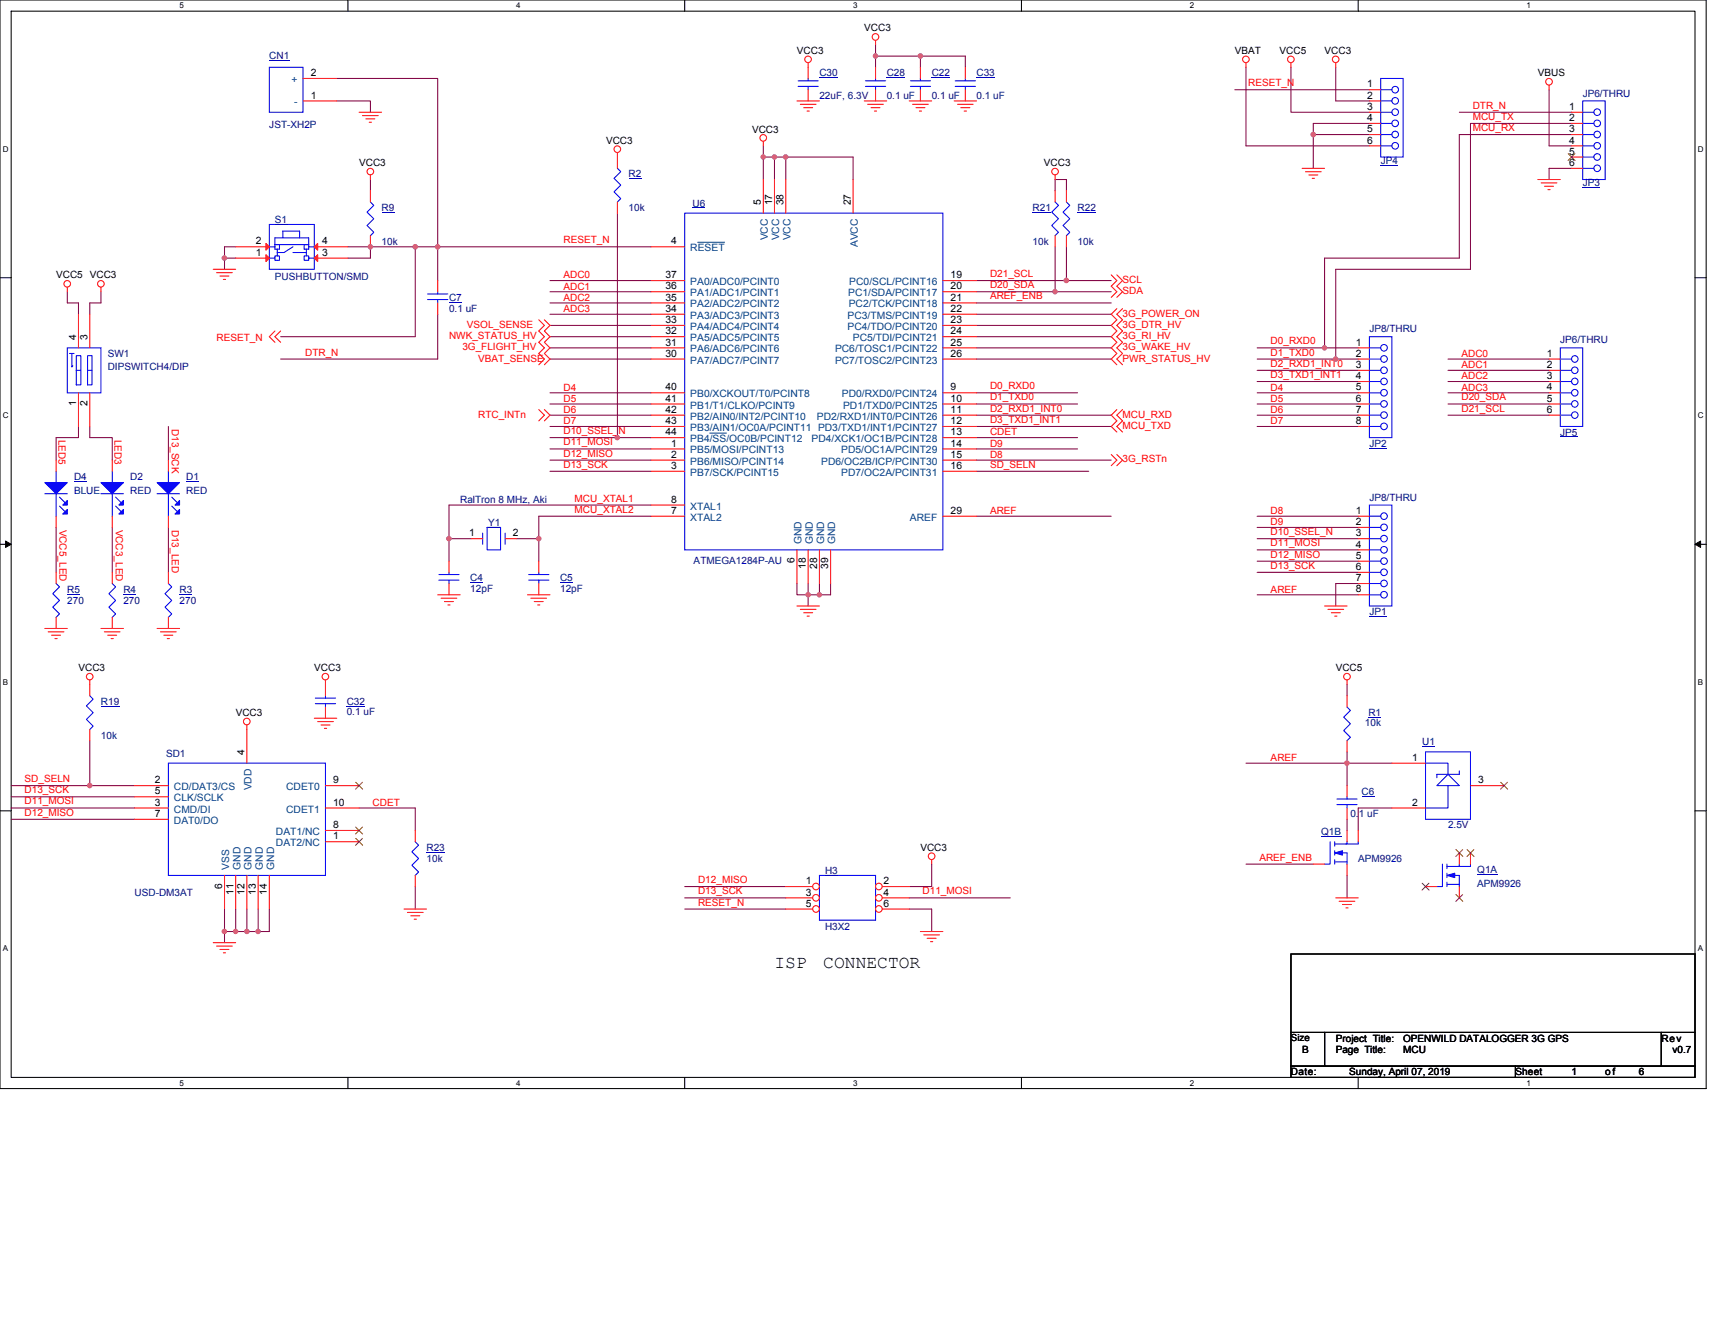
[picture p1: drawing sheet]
<svg xmlns="http://www.w3.org/2000/svg" width="279mm" height="216mm" viewBox="0 0 279 216" stroke-linecap="round" stroke-linejoin="round" font-family="sans-serif">
<path d="M0 0h278v177.4h-278zM1.8 1.8h274.3v173.8h-274.3z" fill="none" stroke="#000" stroke-width=".17"/>
<g fill="#fff">
<path d="M29.3 .2h.7v1.5h-.7z"/>
<path d="M29.3 175.7h.7v1.5h-.7z"/>
</g>
<path d="M56.7 0v1.8M56.7 175.6v1.8" fill="none" stroke="#000" stroke-width=".17"/>
<g fill="#fff">
<path d="M84.1 .2h.7v1.5h-.7z"/>
<path d="M84.1 175.7h.7v1.5h-.7z"/>
</g>
<path d="M111.5 0v1.8M111.5 175.6v1.8" fill="none" stroke="#000" stroke-width=".17"/>
<g fill="#fff">
<path d="M139 .2h.7v1.5h-.7z"/>
<path d="M139 175.7h.7v1.5h-.7z"/>
</g>
<path d="M166.4 0v1.8M166.4 175.6v1.8" fill="none" stroke="#000" stroke-width=".17"/>
<g fill="#fff">
<path d="M193.8 .2h.8v1.5h-.8z"/>
<path d="M193.8 175.7h.8v1.5h-.8z"/>
</g>
<path d="M221.3 0v1.8M221.3 175.6v1.8" fill="none" stroke="#000" stroke-width=".17"/>
<g fill="#fff">
<path d="M248.7 .2h.7v1.5h-.7z"/>
<path d="M248.7 175.7h.7v1.5h-.7z"/>
<path d="M.5 23.5h.9v1.5h-.9z"/>
<path d="M276.6 23.5h1v1.5h-1z"/>
<path d="M.5 67h.9v1.4h-.9z"/>
<path d="M276.6 67h1v1.4h-1z"/>
</g>
<path d="M0 45.3h1.8M276.1 45.3h1.9" fill="none" stroke="#000" stroke-width=".17"/>
<g fill="#fff">
<path d="M.5 110.4h.8v1.5h-.8z"/>
<path d="M276.6 110.4h.9v1.5h-.9z"/>
</g>
<path d="M0 88.7h1.8M276.1 88.7h1.9" fill="none" stroke="#000" stroke-width=".17"/>
<path d="M.9 88.2l.9 .5-.9 .5zM276.1 88.7l1-.5v1z" fill="#000" stroke="#000" stroke-width=".16"/>
<g fill="#fff">
<path d="M.5 153.8h.8v1.5h-.8z"/>
<path d="M276.6 153.8h.9v1.5h-.9z"/>
</g>
<path d="M0 132.1h1.8M276.1 132.1h1.9M210.3 155.4h65.8v12.8h-65.8zM210.3 168.2h5.5v5.5h-5.5zM210.3 173.7h36.6v1.9h-36.6zM215.8 168.2h54.9v5.5h-54.9zM246.9 173.7h29.2v1.9h-29.2zM270.7 168.2h5.4v5.5h-5.4z" fill="none" stroke="#000" stroke-width=".17"/>
<g fill="none" stroke="#800040" stroke-width=".17">
<path d="M54.9 12.8h16.4v27.4h34.8M54.9 16.4h5.4v1.9M142.6 7.3v1.8M142.6 9.1v1.9M142.6 9.1h7.3M149.9 9.1v1.9M149.9 9.1h7.4v1.9M201.2 14.6h21.9M203 11v12.8h20.1M210.3 11v7.3h12.8M217.6 11v5.4h5.5M237.7 18.3h18.3"/>
<path d="M252.4 14.6v9.2h3.6M60.3 29.3v1.8M100.6 34.7v36.6M124.4 23.8v1.8M124.4 25.6v3.7M124.4 25.6h1.8M126.2 25.6v3.7M126.2 25.6h1.8M128 25.6h11v3.7M128 25.6v3.7M171.9 31.1v-1.8h1.8v1.8M214 21.9h9.1"/>
<path d="M214 21.9v5.5M223.1 20.1h-9.1v1.8M256 21.9h-18.3v20.2h-21.9v14.6M256 20.1h-16.4v23.8h-22v14.6M256 27.4h-3.6v1.9M11 47.5v1.9h1.8v1.8M16.4 47.5v1.9h-1.8v1.8M36.6 42.1h1.8M36.6 42.1v1.8M38.4 40.2h-1.8v1.9M56.7 40.2h3.6M60.3 40.2h7.3v14.7h-21.9"/>
<path d="M60.3 40.2v1.9h-3.6M67.6 40.2h3.7v5.5M71.3 51.2v7.3h-25.6M89.6 56.7h16.5M89.6 53h16.5M89.6 47.5h16.5M89.6 49.4h16.5M89.6 45.7h16.5M89.6 54.9h16.5M89.6 58.5h16.5M89.6 51.2h16.5M159.1 58.5h21.9"/>
<path d="M159.1 56.7h21.9M159.1 51.2h21.9M159.1 53h21.9M159.1 54.9h21.9M159.1 45.7h14.6M159.1 47.5h12.8M159.1 49.4h21.9M171.9 40.2v7.3M171.9 47.5h9.1M173.7 40.2v5.5M173.7 45.7h7.3M204.8 58.5h12.8"/>
<path d="M204.8 56.7h11M215.8 56.7h5.5M217.6 58.5h3.7M235.9 58.5h16.5M12.8 69.5v1.8h-3.7v3.7M14.6 69.5v1.8h3.7v3.7M27.4 69.5v5.5M89.6 71.3h11M89.6 65.8h16.5M89.6 64h16.5M89.6 67.6h16.5M89.6 69.5h16.5"/>
<path d="M89.6 73.2h16.5M89.6 75h16.5M89.6 76.8h16.5M100.6 71.3h5.5M159.1 76.8h18.3M159.1 75h21.9M159.1 67.6h21.9M159.1 69.5h21.9M159.1 65.8h16.5M159.1 64h16.5M159.1 73.2h16.5M159.1 71.3h16.5"/>
<path d="M204.8 60.3h16.5M204.8 62.2h16.5M204.8 64h16.5M204.8 65.8h16.5M204.8 67.6h16.5M204.8 69.5h16.5M235.9 60.3h16.5M235.9 62.2h16.5M235.9 64h16.5M235.9 65.8h16.5M235.9 67.6h16.5M9.1 85.9v7.4"/>
<path d="M18.3 85.9v7.4M27.4 85.9v7.4M73.2 87.8v3.6M73.2 87.8h3.6M84.1 87.8h3.7M87.8 87.8v3.6M106.1 82.3h-32.9v5.5M106.1 84.1h-18.3v3.7M129.8 95.1v1.8h1.9M131.7 96.9v1.8M131.7 96.9h1.8M131.7 95.1v1.8"/>
<path d="M133.5 95.1v1.8h1.8v-1.8M159.1 84.1h21.9M204.8 87.8h16.5M204.8 89.6h16.5M204.8 91.4h16.5M204.8 96.9h16.5M204.8 85.9h16.5M204.8 84.1h16.5M204.8 93.3h16.5M221.3 95.1h-3.7v3.6M219.5 111.5v1.9M1.8 128h12.8"/>
<path d="M1.8 129.8h20.1M1.8 133.5h20.1M1.8 131.7h20.1M14.6 120.7v7.3M14.6 128h7.3M58.5 131.7h9.1v3.6M203 124.4h16.5M219.5 124.4v3.6M219.5 122.5v1.9M219.5 133.5v1.8M219.5 124.4h7.3M226.8 131.7h-5.5v3.6"/>
<path d="M36.6 148.1v3.7M36.6 151.8v1.8M36.6 151.8h1.8M38.4 148.1v3.7M38.4 151.8h1.8M40.2 148.1v3.7M40.2 151.8h1.9M42.1 148.1v3.7M43.9 148.1v3.7h-1.8M67.6 144.5v3.6M111.5 144.5h16.5M111.5 146.3h16.5"/>
<path d="M111.5 148.1h16.5M148.1 146.3h16.5M148.1 148.1h3.7v3.7M151.8 140.8v3.7h-3.7M203 140.8h11M219.5 142.6v3.7"/>
</g>
<g fill="#f0f" stroke="#f0f" stroke-width=".17">
<circle cx="71.3" cy="40.2" r=".36"/>
<circle cx="67.6" cy="40.2" r=".36"/>
<circle cx="124.3" cy="25.6" r=".35"/>
<circle cx="128" cy="25.6" r=".36"/>
<circle cx="126.2" cy="25.6" r=".35"/>
<circle cx="171.9" cy="47.5" r=".35"/>
<circle cx="149.9" cy="9.1" r=".36"/>
<circle cx="142.6" cy="9.1" r=".36"/>
<circle cx="36.6" cy="42" r=".36"/>
<circle cx="87.8" cy="87.8" r=".35"/>
<circle cx="73.1" cy="87.8" r=".36"/>
<circle cx="214" cy="21.9" r=".36"/>
<circle cx="173.7" cy="45.7" r=".36"/>
<circle cx="131.7" cy="96.9" r=".36"/>
<circle cx="133.5" cy="96.9" r=".35"/>
<circle cx="217.6" cy="58.5" r=".36"/>
<circle cx="215.8" cy="56.7" r=".35"/>
<circle cx="40.2" cy="151.8" r=".36"/>
<circle cx="42" cy="151.8" r=".35"/>
<circle cx="36.6" cy="151.8" r=".36"/>
<circle cx="38.4" cy="151.8" r=".35"/>
<circle cx="14.6" cy="128" r=".36"/>
<circle cx="60.3" cy="40.2" r=".36"/>
<circle cx="100.6" cy="71.3" r=".36"/>
<circle cx="219.4" cy="124.3" r=".36"/>
</g>
<g fill="none" stroke="#f00" stroke-width=".17">
<path d="M58.5 18.3h3.7M59.1 18.8h2.5M59.6 19.4h1.5M60.2 19.9h.3M129.8 16.4h3.7M130.4 17h2.5M130.9 17.5h1.5M131.5 18.1h.3M131.7 10.2v2.6M131.7 14.6v1.8M140.8 16.4h3.7M141.4 17h2.5"/>
<path d="M141.9 17.5h1.5M142.5 18.1h.3M142.6 11v1.8M142.6 14.6v1.8M142.6 6.6v.7M148.1 16.4h3.7M148.7 17h2.5M149.2 17.5h1.5M149.8 18.1h.3M149.9 11v1.8M149.9 14.6v1.8M155.4 16.4h3.7"/>
<path d="M156 17h2.5M156.5 17.5h1.5M157.1 18.1h.4M203 10.2v.8M210.3 10.2v.8M217.6 10.2v.8M223.1 18.3h1.8M223.1 16.4h1.8M223.1 14.6h1.8M252.4 13.9v.7M256 18.3h1.9M60.3 28.5v.8"/>
<path d="M100.6 24.9v2.5M100.6 32.9v1.8M124.4 23v.8M171.9 28.5v.8M173.7 31.1v1.8M173.7 38.4v1.8M212.1 27.4h3.7M212.7 28h2.5M213.2 28.5h1.5M213.8 29.1h.3M223.1 20.1h1.8M223.1 21.9h1.8"/>
<path d="M223.1 23.8h1.8M250.5 29.3h3.7M251.1 29.8h2.5M251.6 30.4h1.5M252.2 30.9h.3M256 21.9h1.9M256 20.1h1.9M256 23.8h1.9M256 25.6h1.9M256 27.4h1.9M11 46.8v.7M16.4 46.8v.7"/>
<path d="M34.7 43.9h3.7M35.3 44.4h2.5M35.8 45h1.5M36.4 45.5h.3M44.8 53.9l-.9 1 .9 .9M45.7 53.9l-.9 1 .9 .9M87.8 52.1l.9 .9-.9 .9 .9 1-.9 .9 .9 .9-.9 .9 .9 .9-.9 .9M88.7 52.1l.9 .9-.9 .9 .9 1-.9 .9 .9 .9-.9 .9 .9 .9-.9 .9M181 44.8l.9 .9-.9 .9 .9 .9-.9 1M181.9 50.3l-.9 .9 .9 .9-.9 .9 .9 .9-.9 1 .9 .9-.9 .9 .9 .9-.9 .9 .9 .9M181.9 44.8l1 .9-1 .9 1 .9-1 1M182.9 50.3l-1 .9 1 .9-1 .9 1 .9-1 1 1 .9-1 .9 1 .9-1 .9 1 .9"/>
<path d="M252.4 58.5h1.8M18.3 75v1.8M87.8 66.7l.9 .9-.9 1M88.7 66.7l.9 .9-.9 1M181 74.1l.9 .9-.9 .9M181.9 66.7l-.9 .9 .9 1-.9 .9 .9 .9M181.9 74.1l1 .9-1 .9M182.9 66.7l-1 .9 1 1-1 .9 1 .9M252.4 62.2h1.8M252.4 60.3h1.8M252.4 64h1.8M252.4 65.8h1.8"/>
<path d="M252.4 67.6h1.8M9.1 93.3v1.8M18.3 93.3v1.8M18.3 84.1v1.8M71.3 96.9h3.7M71.9 97.5h2.5M72.4 98h1.5M73 98.6h.3M73.2 91.4v1.9M73.2 95.1v1.8M85.9 96.9h3.7M86.5 97.5h2.5"/>
<path d="M87 98h1.5M87.6 98.6h.3M129.8 98.7h3.7M130.4 99.3h2.5M130.9 99.8h1.5M215.8 98.7h3.7M216.3 99.3h2.6M216.9 99.8h1.5M7.3 102.4h3.7M7.9 103h2.5M8.4 103.5h1.5M9 104.1h.3"/>
<path d="M9.1 100.6v1.8M14.6 110.8v2.6M14.6 118.9v1.8M16.4 102.4h3.7M17 103h2.6M17.5 103.5h1.5M18.1 104.1h.4M18.3 100.6v1.8M25.6 102.4h3.7M26.1 103h2.6M26.7 103.5h1.5M27.2 104.1h.4"/>
<path d="M40.2 118.1v.8M51.2 117h3.7M51.8 117.6h2.5M52.3 118.1h1.5M52.9 118.7h.3M53 110.8v2.6M53 115.2v1.8M131.5 100.4h.3M217.4 100.4h.4M219.5 110.8v.7M219.5 135.3v1.9M219.5 128v1.8"/>
<path d="M219.5 131.7v1.8M221.3 135.3v1.9M226.8 124.4h5.4M226.8 131.7h5.4M239.6 128h5.4M34.7 153.6h3.7M35.3 154.2h2.5M35.8 154.7h1.5M36.4 155.3h.3M65.8 148.1h3.7M66.4 148.7h2.5M66.9 149.2h1.5"/>
<path d="M67.5 149.8h.3M149.9 151.8h3.7M150.5 152.3h2.6M151 152.9h1.5M151.6 153.4h.4M151.8 140.1v.7M214 140.8h1.8M217.6 146.3h3.7M218.2 146.9h2.5M218.7 147.4h1.5M219.3 147.9h.3M219.5 140.8v1.8"/>
<circle cx="131.6" cy="9.7" r=".54"/>
<circle cx="142.6" cy="6" r=".54"/>
<circle cx="203" cy="9.7" r=".54"/>
<circle cx="210.3" cy="9.7" r=".54"/>
<circle cx="217.6" cy="9.7" r=".54"/>
<circle cx="252.4" cy="13.3" r=".54"/>
<circle cx="60.3" cy="28" r=".54"/>
<circle cx="100.6" cy="24.3" r=".54"/>
<circle cx="124.3" cy="22.5" r=".54"/>
<circle cx="171.9" cy="28" r=".54"/>
<circle cx="11" cy="46.2" r=".54"/>
<circle cx="16.4" cy="46.2" r=".54"/>
<circle cx="14.6" cy="110.3" r=".54"/>
<circle cx="40.2" cy="117.6" r=".54"/>
<circle cx="53" cy="110.3" r=".54"/>
<circle cx="219.4" cy="110.3" r=".54"/>
<circle cx="151.8" cy="139.5" r=".54"/>
</g>
<g fill="none" stroke="#00f" stroke-width=".17">
<path d="M130 14.1h3.3M130 13.2h3.3M131.7 12.8v.4M131.7 14.1v.5M141 14.1h3.3M141 13.2h3.3M142.6 12.8v.4M142.6 14.1v.5M148.3 14.1h3.3M148.3 13.2h3.3M149.9 12.8v.4M149.9 14.1v.5"/>
<path d="M224.9 12.8h3.7v12.8h-3.7zM224.9 18.3h1.9M224.9 16.4h1.9M224.9 14.6h1.9M257.9 16.4h3.6v12.9h-3.6zM257.9 18.3h1.8M43.9 36.6h7.3v7.3h-7.3zM44.8 39.9v-1.1h5.5v1.1M44.8 39.9h5.5M44.8 39.9h.7v.7h-.3M44.8 39.9v.3M46.1 38.8v-1.1h2.7v1.1"/>
<path d="M50.3 39.9h-.7v.7h.3M50.3 39.9v.3M100.6 27.4l.5 .6-1.1 1.1 1.1 1.1-1.1 1.1 1.1 1.1-.5 .5M173.7 32.9l.6 .6-1.1 1.1 1.1 1-1.1 1.1 1.1 1.1-.6 .6M224.9 20.1h1.9M224.9 21.9h1.9M224.9 23.8h1.9M257.9 23.8h1.8M257.9 21.9h1.8M257.9 20.1h1.8M257.9 25.6h1.8M257.9 27.4h1.8"/>
<path d="M43.9 40.2h.9M44.8 40.2v.4h.4M45.2 41.7h.3v.7h-.7v-.3M45.2 40.6v1.1M45.2 41.7h-.4v.4h-.9M47.7 40.2l-1.4 .9h-1.1M47.7 41.1h2.2M49.9 40.6v1.1M50.3 40.2v.4h-.4M50.3 42.1v.3h-.7v-.7h.7v.4h.9M50.3 40.2h.9M254.2 56.7h3.7v12.8h-3.7z"/>
<path d="M254.2 58.5h1.8M18.3 76.8v1.8M254.2 64h1.8M254.2 62.2h1.8M254.2 60.3h1.8M254.2 65.8h1.8M254.2 67.6h1.8M9.1 95.1l.6 .5-1.1 1.1 1.1 1.1-1.1 1.1 1.1 1.1-.6 .6M16.4 80.5h3.7M18.3 95.1l.5 .5-1.1 1.1 1.1 1.1-1.1 1.1 1.1 1.1-.5 .6M18.3 80.5v3.6M18.8 81l.9 .9"/>
<path d="M18.8 82.5l.9 .9M71.5 94.5h3.3M71.5 93.6h3.3M73.2 93.3v.3M73.2 94.5v.6M14.6 113.4l.6 .5-1.1 1.1 1.1 1.1-1.1 1.1 1.1 1.1-.6 .6M51.4 114.7h3.3M51.4 113.7h3.3M53 113.4v.3M53 114.7v.5M216.7 137.2v3.6h-.9M217.4 138.6v.7"/>
<path d="M217.4 137.2v.7M217.6 139h1.9v1.8M217.8 131.1h3.3M217.8 130.2h3.3M219.5 137.2v.3h-2.1M219.5 129.8v.4M219.5 131.1v.6M221.3 137.2v.3h-2M232.2 122.5h7.4v11h-7.4zM232.2 124.4h3.7v1.8M234.1 126.2h.1M234.1 126.2v.5"/>
<path d="M235.9 126.2l1.8 1.8h-3.6zM235.9 128v3.7h-3.7M237.7 125.6v.6h-3.6M217.4 140.1v.7M217.4 140.4h2.1"/>
<circle cx="227.3" cy="18.3" r=".54"/>
<circle cx="227.3" cy="16.4" r=".54"/>
<circle cx="227.3" cy="14.6" r=".54"/>
<circle cx="260.2" cy="18.3" r=".54"/>
<circle cx="227.3" cy="20.1" r=".54"/>
<circle cx="227.3" cy="23.8" r=".54"/>
<circle cx="227.3" cy="21.9" r=".54"/>
<circle cx="260.2" cy="20.1" r=".54"/>
<circle cx="260.2" cy="23.8" r=".54"/>
<circle cx="260.2" cy="21.9" r=".54"/>
<circle cx="260.2" cy="27.4" r=".54"/>
<circle cx="260.2" cy="25.6" r=".54"/>
<circle cx="256.6" cy="58.5" r=".53"/>
<circle cx="256.6" cy="60.3" r=".53"/>
<circle cx="256.6" cy="64" r=".53"/>
<circle cx="256.6" cy="62.2" r=".53"/>
<circle cx="256.6" cy="65.8" r=".53"/>
<circle cx="256.6" cy="67.6" r=".53"/>
</g>
<g fill="none" stroke="#000080" stroke-width=".16">
<path d="M133.5 12.7h3M144.5 12.7h3M151.8 12.7h3M102.4 29.1h2.1M175.6 34.6h3M224.9 26.9h2.9M257.9 30.6h2.8M254.2 71.2h2.8M11 96.8h2.1M20.1 96.8h2.1M76.6 95h2.1M16.4 115.1h3.1"/>
<path d="M56.5 115.1h3M215.2 136.3h3.3M221.8 129.7h2.1M231.7 121.7h2.1"/>
</g>
<g fill="#00f" stroke="#00f" stroke-width=".17">
<path d="M217.4 139l1.3-.4v.7z" fill-rule="evenodd"/>
<path d="M16.4 78.6h3.7l-1.8 1.9z" fill-rule="evenodd"/>
<path d="M20.1 81.6v.7h-.7z" fill-rule="evenodd"/>
<path d="M19.4 83.8l.7-.8v.8z" fill-rule="evenodd"/>
</g>
<path d="M255.5 25l1.1 1.2M256.6 25l-1.1 1.2M244.5 127.5l1.1 1.1M245.6 127.5l-1.1 1.1" fill="none" stroke="#804000" stroke-width=".16"/>
<path d="M44.8 36.6h2v.1h-2z" fill="#000080"/>
<g fill="#f00" stroke="#f00" stroke-width=".17">
<path d="M43.3 41.5l.6 .6-.6 .5z"/>
<path d="M51.2 42.1l.6-.6v1.1z"/>
<path d="M43.3 39.7l.6 .5-.6 .6z"/>
<path d="M51.2 40.2l.6-.5v1.1z"/>
</g>
<g fill="none" stroke="#f00" stroke-width=".17">
<path d="M60.3 31.1v1.8M60.3 38.4v1.8M124.4 29.3v5.4M126.2 29.3v5.4M128 29.3v5.4M139 29.3v5.4M38.4 42.1h5.5M38.4 40.2h5.5M51.2 42.1h5.5M51.2 40.2h5.5M106.1 40.2h5.4M106.1 58.5h5.4"/>
<path d="M106.1 56.7h5.4M106.1 54.9h5.4M106.1 53h5.4M106.1 51.2h5.4M106.1 49.4h5.4M106.1 47.5h5.4M106.1 45.7h5.4M153.6 53h5.5M153.6 54.9h5.5M153.6 56.7h5.5M153.6 58.5h5.5M153.6 47.5h5.5"/>
<path d="M153.6 49.4h5.5M153.6 51.2h5.5M153.6 45.7h5.5M221.3 58.5h1.8M221.3 56.7h1.8M106.1 73.2h5.4M106.1 75h5.4M106.1 76.8h5.4M106.1 64h5.4M106.1 65.8h5.4M106.1 67.6h5.4M106.1 69.5h5.4"/>
<path d="M106.1 71.3h5.4M153.6 64h5.5M153.6 65.8h5.5M153.6 67.6h5.5M153.6 71.3h5.5M153.6 73.2h5.5M153.6 75h5.5M153.6 76.8h5.5M153.6 69.5h5.5M221.3 60.3h1.8M221.3 62.2h1.8M221.3 64h1.8"/>
<path d="M221.3 65.8h1.8M221.3 67.6h1.8M221.3 69.5h1.8M27.4 93.3v1.8M87.8 91.4v1.9M87.8 95.1v1.8M106.1 84.1h5.4M106.1 82.3h5.4M129.8 89.6v5.5M131.7 89.6v5.5M133.5 89.6v5.5M135.3 89.6v5.5"/>
<path d="M153.6 84.1h5.5M27.4 100.6v1.8"/>
</g>
<g fill="none" stroke="#00f" stroke-width=".17">
<path d="M60.3 32.9l.6 .6-1.1 1.1 1.1 1-1.1 1.1 1.1 1.1-.6 .6M111.5 34.7h42.1v54.9h-42.1zM223.1 56.7h1.8M223.1 54.9h3.7v16.4h-3.7zM223.1 58.5h1.8M223.1 64h1.8M223.1 65.8h1.8M223.1 67.6h1.8M223.1 69.5h1.8M223.1 62.2h1.8M223.1 60.3h1.8M27.4 95.1l.6 .5-1.1 1.1 1.1 1.1-1.1 1.1 1.1 1.1-.6 .6"/>
<path d="M86.1 94.5h3.3M86.1 93.6h3.3M87.8 93.3v.3M87.8 94.5v.6M133.5 142.6h9.1v7.3h-9.1z"/>
<circle cx="225.5" cy="56.7" r=".54"/>
<circle cx="225.5" cy="58.5" r=".54"/>
<circle cx="225.5" cy="64" r=".54"/>
<circle cx="225.5" cy="67.6" r=".54"/>
<circle cx="225.5" cy="69.5" r=".54"/>
<circle cx="225.5" cy="65.8" r=".54"/>
<circle cx="225.5" cy="60.3" r=".54"/>
<circle cx="225.5" cy="62.2" r=".54"/>
</g>
<path d="M62.2 34.6h2.1M112.8 33.9h2.1M223.1 73h2.8M29.3 96.8h2M91.2 95h2.1M134.4 142.7h2.1" fill="none" stroke="#000080" stroke-width=".16"/>
<path d="M113.7 39.5h4.3M115.6 70.6h2.7" fill="none" stroke="#004080" stroke-width=".16"/>
<circle cx="132.9" cy="144.4" r=".54" fill="#fff" stroke="#f00" stroke-width=".17"/>
<path d="M128 144.5h4.4" fill="none" stroke="#f00" stroke-width=".17"/>
<circle cx="143.2" cy="144.4" r=".54" fill="#fff" stroke="#f00" stroke-width=".17"/>
<path d="M143.7 144.5h4.4" fill="none" stroke="#f00" stroke-width=".17"/>
<circle cx="132.9" cy="146.3" r=".54" fill="#fff" stroke="#f00" stroke-width=".17"/>
<path d="M128 146.3h4.4" fill="none" stroke="#f00" stroke-width=".17"/>
<circle cx="143.2" cy="146.3" r=".54" fill="#fff" stroke="#f00" stroke-width=".17"/>
<path d="M143.7 146.3h4.4" fill="none" stroke="#f00" stroke-width=".17"/>
<circle cx="132.9" cy="148.1" r=".54" fill="#fff" stroke="#f00" stroke-width=".17"/>
<path d="M128 148.1h4.4" fill="none" stroke="#f00" stroke-width=".17"/>
<circle cx="143.2" cy="148.1" r=".54" fill="#fff" stroke="#f00" stroke-width=".17"/>
<g fill="none" stroke="#f00" stroke-width=".17">
<path d="M49.4 16.4h5.5M49.4 12.8h5.5M157.3 11v1.8M157.3 14.6v1.8M171.9 31.1v1.8M171.9 38.4v1.8M12.8 51.2v5.5M14.6 51.2v5.5M71.3 45.7v1.8M71.3 49.4v1.8M9.1 75v1.8M12.8 64v5.5"/>
<path d="M14.6 64v5.5M27.4 75v1.8M9.1 84.1v1.8M27.4 84.1v1.8M221.3 87.8h1.8M221.3 85.9h1.8M221.3 84.1h1.8M221.3 89.6h1.8M221.3 91.4h1.8M221.3 93.3h1.8M221.3 95.1h1.8M221.3 96.9h1.8"/>
<path d="M40.2 118.9v5.5M219.5 113.4v1.8M21.9 128h5.5M21.9 131.7h5.5M21.9 129.8h5.5M21.9 133.5h5.5M53 137.2h5.5M53 135.3h5.5M53 128h5.5M53 131.7h5.5M219.5 120.7v1.8M237.7 139v1.8"/>
<path d="M239.6 139v1.8M36.6 142.6v5.5M38.4 142.6v5.5M40.2 142.6v5.5M42.1 142.6v5.5M43.9 142.6v5.5M143.7 148.1h4.4M232.2 144.5h1.9M237.7 144.5v1.8"/>
</g>
<g fill="none" stroke="#00f" stroke-width=".17">
<path d="M43.9 11h5.5v7.3h-5.5zM155.6 14.1h3.3M155.6 13.2h3.3M157.3 12.8v.4M157.3 14.1v.5M171.9 32.9l.5 .6-1.1 1.1 1.1 1-1.1 1.1 1.1 1.1-.5 .6M11 56.7h5.4v7.3h-5.4zM11.3 57.6h.8M11.7 57.6v2.2l.2-.2M12.4 58h.8v4.7h-.8zM14.3 58h.7v4.7h-.7zM69.7 48.8h3.3"/>
<path d="M69.7 47.9h3.3M71.3 47.5v.4M71.3 48.8v.6M9.1 76.8v1.8M12.4 60.3h.8M14.3 60.3h.7M27.4 76.8v1.8M7.3 80.5h3.7M9.1 80.5v3.6M9.7 81l.9 .9M9.7 82.5l.9 .9M25.6 80.5h3.7"/>
<path d="M27.4 80.5v3.6M28 81l.9 .9M28 82.5l.9 .9M78.6 86.9v1.8M79.4 85.9h2.2v3.7h-2.2zM82.3 86.9v1.8M223.1 84.1h1.8M223.1 91.4h1.8M223.1 93.3h1.8M223.1 95.1h1.8M223.1 96.9h1.8M223.1 82.3h3.7v16.4h-3.7z"/>
<path d="M223.1 89.6h1.8M223.1 87.8h1.8M223.1 85.9h1.8M219.5 115.2l.5 .6-1.1 1.1 1.1 1-1.1 1.1 1.1 1.1-.5 .6M27.4 124.4h25.6v18.2h-25.6zM235 140.8v3.7h-.9M235.7 142.3v.7M235.7 140.8v.7M235.7 143.7v.8M235.7 144.1h2M235.9 142.6h1.8v1.9M237.7 140.8v.4h-2"/>
<path d="M239.6 140.8v.4h-2"/>
<circle cx="225.5" cy="93.2" r=".54"/>
<circle cx="225.5" cy="96.9" r=".54"/>
<circle cx="225.5" cy="95.1" r=".54"/>
<circle cx="225.5" cy="84.1" r=".54"/>
<circle cx="225.5" cy="91.4" r=".54"/>
<circle cx="225.5" cy="87.8" r=".54"/>
<circle cx="225.5" cy="89.6" r=".54"/>
<circle cx="225.5" cy="85.9" r=".54"/>
</g>
<path d="M43.9 9.9h3.3M159.1 12.7h3M168.2 34.6h3M73.2 49.3h2M12.1 78.5h2.1M30.4 78.5h2M222.9 116.9h2.1M223.1 100.5h2.8M240.7 142.5h3.2" fill="none" stroke="#000080" stroke-width=".16"/>
<g fill="#00f" stroke="#00f" stroke-width=".17">
<path d="M7.3 78.6h3.7l-1.9 1.9z" fill-rule="evenodd"/>
<path d="M11 81.6v.7h-.8z" fill-rule="evenodd"/>
<path d="M10.2 83.8l.8-.8v.8z" fill-rule="evenodd"/>
<path d="M235.7 142.6l1.3-.3v.7z" fill-rule="evenodd"/>
<path d="M25.6 78.6h3.7l-1.9 1.9z" fill-rule="evenodd"/>
<path d="M29.3 81.6v.7h-.8z" fill-rule="evenodd"/>
<path d="M28.5 83.8l.8-.8v.8z" fill-rule="evenodd"/>
</g>
<g fill="none" stroke="#804000" stroke-width=".16">
<path d="M58 136.6l1.1 1.1M58 134.8l1.1 1.1M58 127.5l1.1 1.1M59.1 136.6l-1.2 1.1M59.1 134.8l-1.2 1.1M59.1 127.5l-1.2 1.1M237.2 138.4l1.1 1.2M238.3 138.4l-1.1 1.2M239 138.4l1.1 1.2M240.1 138.4l-1.1 1.2M231.7 143.9l1.1 1.1M232.8 143.9l-1.1 1.1"/>
<path d="M237.2 145.8l1.1 1.1M238.3 145.8l-1.1 1.1"/>
</g>
<path d="M79.5 86h2v.1h-2z" fill="#000080"/>
<path d="M76.8 87.8h1.8M82.3 87.8h1.8M67.6 135.3v1.9M67.6 142.6v1.9" fill="none" stroke="#f00" stroke-width=".17"/>
<path d="M67.6 137.2l.6 .5-1.1 1.1 1.1 1.1-1.1 1.1 1.1 1.1-.6 .5" fill="none" stroke="#00f" stroke-width=".17"/>
<path d="M69.5 138.9h3" fill="none" stroke="#000080" stroke-width=".16"/>
<g fill="#f0f" stroke="#f0f" stroke-width=".17">
<circle cx="71.3" cy="40.2" r=".36"/>
<circle cx="67.6" cy="40.2" r=".36"/>
<circle cx="124.3" cy="25.6" r=".35"/>
<circle cx="128" cy="25.6" r=".36"/>
<circle cx="126.2" cy="25.6" r=".35"/>
<circle cx="171.9" cy="47.5" r=".35"/>
<circle cx="149.9" cy="9.1" r=".36"/>
<circle cx="142.6" cy="9.1" r=".36"/>
<circle cx="36.6" cy="42" r=".36"/>
<circle cx="87.8" cy="87.8" r=".35"/>
<circle cx="73.1" cy="87.8" r=".36"/>
<circle cx="214" cy="21.9" r=".36"/>
<circle cx="173.7" cy="45.7" r=".36"/>
<circle cx="131.7" cy="96.9" r=".36"/>
<circle cx="133.5" cy="96.9" r=".35"/>
<circle cx="217.6" cy="58.5" r=".36"/>
<circle cx="215.8" cy="56.7" r=".35"/>
<circle cx="40.2" cy="151.8" r=".36"/>
<circle cx="42" cy="151.8" r=".35"/>
<circle cx="36.6" cy="151.8" r=".36"/>
<circle cx="38.4" cy="151.8" r=".35"/>
<circle cx="14.6" cy="128" r=".36"/>
<circle cx="60.3" cy="40.2" r=".36"/>
<circle cx="100.6" cy="71.3" r=".36"/>
<circle cx="219.4" cy="124.3" r=".36"/>
</g>
<g font-size="2.9">
<text x="126.2" y="157.8">ISP</text>
<text x="134.1" y="157.8">CONNECTOR</text>
</g>
<g font-size="1.7" fill="#004080">
<text x="47.5" y="13.5">+</text>
<text x="47.9" y="17.2">-</text>
<text x="112.5" y="41">RESET</text>
<text x="125.1" y="39.2" transform="rotate(-90 125.1 39.2)">VCC</text>
<text x="126.9" y="39.2" transform="rotate(-90 126.9 39.2)">VCC</text>
<text x="128.8" y="39.2" transform="rotate(-90 128.8 39.2)">VCC</text>
<text x="139.7" y="40.3" transform="rotate(-90 139.7 40.3)">AVCC</text>
<text x="112.5" y="46.5">PA0/ADC0/PCINT0</text>
<text x="138.4" y="46.5">PC0/SCL/PCINT16</text>
<text x="112.5" y="53.8">PA4/ADC4/PCINT4</text>
<text x="112.5" y="51.9">PA3/ADC3/PCINT3</text>
<text x="112.5" y="50.1">PA2/ADC2/PCINT2</text>
<text x="112.5" y="48.3">PA1/ADC1/PCINT1</text>
<text x="138.1" y="53.8">PC4/TDO/PCINT20</text>
<text x="138.1" y="51.9">PC3/TMS/PCINT19</text>
<text x="138.2" y="48.3">PC1/SDA/PCINT17</text>
<text x="138.3" y="50.1">PC2/TCK/PCINT18</text>
<text x="112.5" y="59.2">PA7/ADC7/PCINT7</text>
<text x="112.5" y="57.4">PA6/ADC6/PCINT6</text>
<text x="112.5" y="55.6">PA5/ADC5/PCINT5</text>
<text x="136" y="57.4">PC6/TOSC1/PCINT22</text>
<text x="136" y="59.2">PC7/TOSC2/PCINT23</text>
<text x="138.9" y="55.6">PC5/TDI/PCINT21</text>
<text x="112.5" y="64.7">PB0/XCKOUT/T0/PCINT8</text>
<text x="137.2" y="64.7">PD0/RXD0/PCINT24</text>
<text x="112.5" y="66.6">PB1/T1/CLKO/PCINT9</text>
<text x="112.5" y="68.4">PB2/AIN0/INT2/PCINT10</text>
<text x="112.5" y="70.2">PB3/AIN1/OC0A/PCINT11 PD3/TXD1/INT1/PCINT27</text>
<text x="133.1" y="68.4">PD2/RXD1/INT0/PCINT26</text>
<text x="137.4" y="66.6">PD1/TXD0/PCINT25</text>
<text x="112.5" y="73.9">PB5/MOSI/PCINT13</text>
<text x="112.5" y="75.7">PB6/MISO/PCINT14</text>
<text x="112.5" y="77.5">PB7/SCK/PCINT15</text>
<text x="112.5" y="72.1">PB4/SS/OC0B/PCINT12</text>
<text x="132.2" y="72.1">PD4/XCK1/OC1B/PCINT28</text>
<text x="133.8" y="75.7">PD6/OC2B/ICP/PCINT30</text>
<text x="137.1" y="73.9">PD5/OC1A/PCINT29</text>
<text x="137.1" y="77.5">PD7/OC2A/PCINT31</text>
<text x="112.5" y="83">XTAL1</text>
<text x="112.5" y="84.9">XTAL2</text>
<text x="130.6" y="88.7" transform="rotate(-90 130.6 88.7)">GND</text>
<text x="132.4" y="88.7" transform="rotate(-90 132.4 88.7)">GND</text>
<text x="134.3" y="88.7" transform="rotate(-90 134.3 88.7)">GND</text>
<text x="136.1" y="88.7" transform="rotate(-90 136.1 88.7)">GND</text>
<text x="148.2" y="84.9">AREF</text>
<text x="28.3" y="128.8">CD/DAT3/CS</text>
<text x="28.3" y="130.6">CLK/SCLK</text>
<text x="41" y="128.8" transform="rotate(-90 41 128.8)">VDD</text>
<text x="46.6" y="128.8">CDET0</text>
<text x="28.3" y="132.4">CMD/DI</text>
<text x="28.3" y="134.2">DAT0/DO</text>
<text x="45" y="137.9">DAT2/NC</text>
<text x="45" y="136.1">DAT1/NC</text>
<text x="46.6" y="132.4">CDET1</text>
<text x="37.3" y="141.7" transform="rotate(-90 37.3 141.7)">VSS</text>
<text x="39.2" y="141.7" transform="rotate(-90 39.2 141.7)">GND</text>
<text x="41" y="141.7" transform="rotate(-90 41 141.7)">GND</text>
<text x="42.8" y="141.7" transform="rotate(-90 42.8 141.7)">GND</text>
<text x="44.6" y="141.7" transform="rotate(-90 44.6 141.7)">GND</text>
</g>
<g font-size="1.7">
<text x="50.6" y="12.4">2</text>
<text x="50.6" y="16.1">1</text>
<text x="222.7" y="17.9">3</text>
<text x="222.7" y="16.1">2</text>
<text x="222.7" y="14.2">1</text>
<text x="255.7" y="17.9">1</text>
<text x="222.7" y="19.7">4</text>
<text x="222.7" y="21.5">5</text>
<text x="222.7" y="23.4">6</text>
<text x="255.7" y="21.5">3</text>
<text x="255.7" y="19.7">2</text>
<text x="255.7" y="23.4">4</text>
<text x="255.7" y="25.2">5</text>
<text x="255.7" y="27.1">6</text>
<text x="124" y="33.5" transform="rotate(-90 124 33.5)">5</text>
<text x="125.8" y="33.5" transform="rotate(-90 125.8 33.5)">17</text>
<text x="127.6" y="33.5" transform="rotate(-90 127.6 33.5)">38</text>
<text x="138.6" y="33.5" transform="rotate(-90 138.6 33.5)">27</text>
<text x="41.7" y="41.7">1</text>
<text x="41.7" y="39.8">2</text>
<text x="52.5" y="41.7">3</text>
<text x="52.5" y="39.8">4</text>
<text x="109.3" y="39.8">4</text>
<text x="108.4" y="47.2">36</text>
<text x="108.4" y="45.3">37</text>
<text x="154.9" y="47.2">20</text>
<text x="154.9" y="45.3">19</text>
<text x="108.4" y="52.6">33</text>
<text x="108.4" y="50.8">34</text>
<text x="108.4" y="49">35</text>
<text x="154.9" y="52.6">23</text>
<text x="154.9" y="50.8">22</text>
<text x="154.9" y="49">21</text>
<text x="12.4" y="55.4" transform="rotate(-90 12.4 55.4)">4</text>
<text x="14.2" y="55.4" transform="rotate(-90 14.2 55.4)">3</text>
<text x="108.4" y="58.1">30</text>
<text x="108.4" y="56.3">31</text>
<text x="108.4" y="54.5">32</text>
<text x="154.9" y="54.5">24</text>
<text x="154.9" y="56.3">25</text>
<text x="154.9" y="58.1">26</text>
<text x="220.9" y="60">3</text>
<text x="220.9" y="58.1">2</text>
<text x="220.9" y="56.3">1</text>
<text x="252" y="60">2</text>
<text x="252" y="58.1">1</text>
<text x="108.4" y="63.6">40</text>
<text x="108.4" y="65.4">41</text>
<text x="154.9" y="63.6">9</text>
<text x="154.9" y="65.4">10</text>
<text x="220.9" y="61.8">4</text>
<text x="220.9" y="63.6">5</text>
<text x="220.9" y="65.4">6</text>
<text x="252" y="61.8">3</text>
<text x="252" y="63.6">4</text>
<text x="252" y="65.4">5</text>
<text x="12.4" y="66.2" transform="rotate(-90 12.4 66.2)">1</text>
<text x="14.2" y="66.2" transform="rotate(-90 14.2 66.2)">2</text>
<text x="108.4" y="70.9">44</text>
<text x="108.4" y="67.3">42</text>
<text x="108.4" y="69.1">43</text>
<text x="154.9" y="67.3">11</text>
<text x="154.9" y="70.9">13</text>
<text x="154.9" y="69.1">12</text>
<text x="220.9" y="67.3">7</text>
<text x="220.9" y="69.1">8</text>
<text x="252" y="67.3">6</text>
<text x="109.3" y="72.8">1</text>
<text x="109.3" y="74.6">2</text>
<text x="109.3" y="76.4">3</text>
<text x="154.9" y="74.6">15</text>
<text x="154.9" y="72.8">14</text>
<text x="154.9" y="76.4">16</text>
<text x="109.3" y="83.7">7</text>
<text x="109.3" y="81.9">8</text>
<text x="154.9" y="83.7">29</text>
<text x="220.9" y="83.7">1</text>
<text x="76.4" y="87.4">1</text>
<text x="83.6" y="87.4">2</text>
<text x="220.9" y="87.4">3</text>
<text x="220.9" y="85.6">2</text>
<text x="220.9" y="89.2">4</text>
<text x="129.5" y="91.8" transform="rotate(-90 129.5 91.8)">6</text>
<text x="131.3" y="92.7" transform="rotate(-90 131.3 92.7)">18</text>
<text x="133.1" y="92.7" transform="rotate(-90 133.1 92.7)">28</text>
<text x="134.9" y="92.7" transform="rotate(-90 134.9 92.7)">39</text>
<text x="220.9" y="91.1">5</text>
<text x="220.9" y="92.9">6</text>
<text x="220.9" y="94.7">7</text>
<text x="220.9" y="96.5">8</text>
<text x="39.8" y="123.1" transform="rotate(-90 39.8 123.1)">4</text>
<text x="230" y="124">1</text>
<text x="25.2" y="127.6">2</text>
<text x="25.2" y="131.3">3</text>
<text x="25.2" y="129.5">5</text>
<text x="54.3" y="127.6">9</text>
<text x="54.3" y="131.3">10</text>
<text x="230" y="131.3">2</text>
<text x="240.8" y="127.6">3</text>
<text x="25.2" y="133.1">7</text>
<text x="54.3" y="136.8">1</text>
<text x="54.3" y="134.9">8</text>
<text x="36.2" y="144.8" transform="rotate(-90 36.2 144.8)">6</text>
<text x="38" y="145.8" transform="rotate(-90 38 145.8)">11</text>
<text x="39.8" y="145.8" transform="rotate(-90 39.8 145.8)">12</text>
<text x="41.7" y="145.8" transform="rotate(-90 41.7 145.8)">13</text>
<text x="43.5" y="145.8" transform="rotate(-90 43.5 145.8)">14</text>
<text x="131.3" y="144.1">1</text>
<text x="131.3" y="145.9">3</text>
<text x="131.3" y="147.7">5</text>
<text x="143.9" y="144.1">2</text>
<text x="143.9" y="145.9">4</text>
<text x="143.9" y="147.7">6</text>
</g>
<g font-size="1.6">
<text x="140.8" y="5.1">VCC3</text>
<text x="129.8" y="8.8">VCC3</text>
<text x="201.2" y="8.8">VBAT</text>
<text x="208.5" y="8.8">VCC5</text>
<text x="215.8" y="8.8">VCC3</text>
<text x="250.5" y="12.4">VBUS</text>
<text x="98.7" y="23.4">VCC3</text>
<text x="122.5" y="21.6">VCC3</text>
<text x="58.5" y="27.1">VCC3</text>
<text x="170.1" y="27.1">VCC3</text>
<text x="9.1" y="45.4">VCC5 VCC3</text>
<text x="12.8" y="109.4">VCC3</text>
<text x="51.2" y="109.4">VCC3</text>
<text x="217.6" y="109.4">VCC5</text>
<text x="38.4" y="116.7">VCC3</text>
<text x="149.9" y="138.6">VCC3</text>
<text x="210.3" y="169.7">Size</text>
<text x="212.1" y="171.6">B</text>
<text x="217.6" y="169.7">Project Title:</text>
<text x="217.6" y="171.6">Page Title:</text>
<text x="228.6" y="171.6">MCU</text>
<text x="228.6" y="169.7">OPENWILD DATALOGGER 3G GPS</text>
<text x="270.7" y="169.7">Rev</text>
<text x="272.5" y="171.6">v0.7</text>
<text x="210.3" y="175.2">Date:</text>
<text x="219.8" y="175.2">Sunday, April 07, 2019</text>
<text x="246.9" y="175.2">Sheet</text>
<text x="256" y="175.2">1</text>
<text x="261.5" y="175.2">of</text>
<text x="267" y="175.2">6</text>
</g>
<g font-size="1.6" fill="#000080">
<text x="43.9" y="9.7">CN1</text>
<text x="133.5" y="12.4">C30</text>
<text x="133.5" y="16.1">22uF, 6.3V</text>
<text x="144.5" y="12.4">C28</text>
<text x="144.5" y="16.1">0.1 uF</text>
<text x="151.8" y="12.4">C22</text>
<text x="151.8" y="16.1">0.1 uF</text>
<text x="159.1" y="12.4">C33</text>
<text x="159.1" y="16.1">0.1 uF</text>
<text x="257.9" y="15.7">JP6/THRU</text>
<text x="43.9" y="20.8">JST-XH2P</text>
<text x="102.4" y="28.9">R2</text>
<text x="224.9" y="26.7">JP4</text>
<text x="62.2" y="34.4">R9</text>
<text x="102.4" y="34.4">10k</text>
<text x="112.8" y="33.7">U6</text>
<text x="168.2" y="34.4">R21</text>
<text x="175.6" y="34.4">R22</text>
<text x="257.9" y="30.4">JP3</text>
<text x="44.8" y="36.4">S1</text>
<text x="62.2" y="39.9">10k</text>
<text x="168.2" y="39.9">10k</text>
<text x="175.6" y="39.9">10k</text>
<text x="44.8" y="45.6">PUSHBUTTON/SMD</text>
<text x="73.2" y="49">C7</text>
<text x="73.2" y="50.8">0.1 uF</text>
<text x="17.5" y="58.2">SW1</text>
<text x="223.1" y="54.1">JP8/THRU</text>
<text x="254.2" y="56">JP6/THRU</text>
<text x="17.5" y="60.4">DIPSWITCH4/DIP</text>
<text x="254.2" y="71">JP5</text>
<text x="223.1" y="72.8">JP2</text>
<text x="12.1" y="78.3">D4</text>
<text x="12.1" y="80.5">BLUE</text>
<text x="21.2" y="78.3">D2</text>
<text x="21.2" y="80.5">RED</text>
<text x="30.4" y="78.3">D1</text>
<text x="30.4" y="80.5">RED</text>
<text x="75" y="81.9">RalTron 8 MHz, Aki</text>
<text x="223.1" y="81.6">JP8/THRU</text>
<text x="79.5" y="85.8">Y1</text>
<text x="76.6" y="94.7">C4</text>
<text x="91.2" y="94.7">C5</text>
<text x="113" y="91.8">ATMEGA1284P-AU</text>
<text x="11" y="96.6">R5</text>
<text x="11" y="98.4">270</text>
<text x="20.1" y="96.6">R4</text>
<text x="20.1" y="98.4">270</text>
<text x="29.3" y="96.6">R3</text>
<text x="29.3" y="98.4">270</text>
<text x="76.6" y="96.4">12pF</text>
<text x="91.2" y="96.4">12pF</text>
<text x="223.1" y="100.2">JP1</text>
<text x="16.4" y="114.9">R19</text>
<text x="56.5" y="114.9">C32</text>
<text x="56.5" y="116.5">0.1 uF</text>
<text x="222.4" y="118.3">10k</text>
<text x="222.9" y="116.7">R1</text>
<text x="16.4" y="120.4">10k</text>
<text x="27.1" y="123.3">SD1</text>
<text x="231.7" y="121.4">U1</text>
<text x="221.8" y="129.5">C6</text>
<text x="215.2" y="136.1">Q1B</text>
<text x="220" y="133.1">0.1 uF</text>
<text x="235.9" y="135">2.5V</text>
<text x="69.5" y="138.6">R23</text>
<text x="69.5" y="140.5">10k</text>
<text x="134.4" y="142.5">H3</text>
<text x="221.3" y="140.5">APM9926</text>
<text x="240.7" y="142.3">Q1A</text>
<text x="21.9" y="145.9">USD-DM3AT</text>
<text x="240.7" y="144.5">APM9926</text>
<text x="134.4" y="151.6">H3X2</text>
</g>
<g font-size="1.6" fill="#f00">
<text x="203.3" y="14.1">RESET_N</text>
<text x="239.9" y="17.7">DTR_N</text>
<text x="239.9" y="21.4">MCU_RX</text>
<text x="239.9" y="19.5">MCU_TX</text>
<text x="91.8" y="39.6">RESET_N</text>
<text x="91.8" y="47.2">ADC1</text>
<text x="91.8" y="45.4">ADC0</text>
<text x="161.3" y="47">D20_SDA</text>
<text x="161.3" y="45.1">D21_SCL</text>
<text x="182.9" y="46.1">SCL</text>
<text x="182.9" y="47.9">SDA</text>
<text x="76.1" y="53.4">VSOL_SENSE</text>
<text x="91.8" y="49">ADC2</text>
<text x="91.8" y="50.8">ADC3</text>
<text x="161.3" y="48.8">AREF_ENB</text>
<text x="182.9" y="53.4">3G_DTR_HV</text>
<text x="182.9" y="51.6">3G_POWER_ON</text>
<text x="35.3" y="55.6">RESET_N</text>
<text x="49.7" y="57.9">DTR_N</text>
<text x="73.2" y="55.2">NWK_STATUS_HV</text>
<text x="75.3" y="57.1">3G_FLIGHT_HV</text>
<text x="77.9" y="58.9">VBAT_SENSE</text>
<text x="182.9" y="57.1">3G_WAKE_HV</text>
<text x="182.9" y="58.9">PWR_STATUS_HV</text>
<text x="182.9" y="55.2">3G_RI_HV</text>
<text x="207" y="59.8">D2_RXD1_INT0</text>
<text x="207" y="56.1">D0_RXD0</text>
<text x="207" y="57.9">D1_TXD0</text>
<text x="238.1" y="60">ADC1</text>
<text x="238.1" y="58.1">ADC0</text>
<text x="91.8" y="65.5">D5</text>
<text x="91.8" y="63.6">D4</text>
<text x="161.3" y="65.3">D1_TXD0</text>
<text x="161.3" y="63.4">D0_RXD0</text>
<text x="207" y="61.6">D3_TXD1_INT1</text>
<text x="207" y="63.6">D4</text>
<text x="207" y="65.5">D5</text>
<text x="238.1" y="61.8">ADC2</text>
<text x="238.1" y="63.6">ADC3</text>
<text x="238.1" y="65.3">D20_SDA</text>
<text x="9.5" y="71.7" transform="rotate(90 9.5 71.7)">LED5</text>
<text x="18.6" y="71.7" transform="rotate(90 18.6 71.7)">LED3</text>
<text x="28" y="69.8" transform="rotate(90 28 69.8)">D13_SCK</text>
<text x="77.9" y="68.1">RTC_INTn</text>
<text x="91.8" y="67.3">D6</text>
<text x="91.8" y="69.1">D7</text>
<text x="91.8" y="70.7">D10_SSEL_N</text>
<text x="161.3" y="67.1">D2_RXD1_INT0</text>
<text x="161.3" y="68.9">D3_TXD1_INT1</text>
<text x="161.3" y="71">CDET</text>
<text x="182.9" y="68.1">MCU_RXD</text>
<text x="182.9" y="69.9">MCU_TXD</text>
<text x="207" y="67.3">D6</text>
<text x="207" y="69.1">D7</text>
<text x="238.1" y="67.1">D21_SCL</text>
<text x="91.8" y="72.6">D11_MOSI</text>
<text x="91.8" y="74.4">D12_MISO</text>
<text x="91.8" y="76.2">D13_SCK</text>
<text x="161.3" y="72.8">D9</text>
<text x="161.3" y="74.6">D8</text>
<text x="161.3" y="76.2">SD_SELN</text>
<text x="182.9" y="75.4">3G_RSTn</text>
<text x="93.6" y="81.7">MCU_XTAL1</text>
<text x="93.6" y="83.5">MCU_XTAL2</text>
<text x="161.3" y="83.8">AREF</text>
<text x="207" y="83.8">D8</text>
<text x="9.7" y="86.3" transform="rotate(90 9.7 86.3)">VCC5_LED</text>
<text x="18.9" y="86.3" transform="rotate(90 18.9 86.3)">VCC3_LED</text>
<text x="28" y="86.3" transform="rotate(90 28 86.3)">D13_LED</text>
<text x="207" y="87.2">D10_SSEL_N</text>
<text x="207" y="89">D11_MOSI</text>
<text x="207" y="85.6">D9</text>
<text x="207" y="90.9">D12_MISO</text>
<text x="207" y="92.7">D13_SCK</text>
<text x="207" y="96.6">AREF</text>
<text x="207" y="124">AREF</text>
<text x="4" y="129.3">D13_SCK</text>
<text x="4" y="131.1">D11_MOSI</text>
<text x="4" y="127.4">SD_SELN</text>
<text x="60.7" y="131.3">CDET</text>
<text x="4" y="132.9">D12_MISO</text>
<text x="113.7" y="143.9">D12_MISO</text>
<text x="205.2" y="140.2">AREF_ENB</text>
<text x="113.7" y="145.7">D13_SCK</text>
<text x="113.7" y="147.6">RESET_N</text>
<text x="150.3" y="145.7">D11_MOSI</text>
</g>
<g font-size="1.3">
<text x="29.3" y="1.4">5</text>
<text x="84.1" y="1.4">4</text>
<text x="139" y="1.4">3</text>
<text x="193.8" y="1.4">2</text>
<text x="248.7" y="1.4">1</text>
<text x=".5" y="24.7">D</text>
<text x="276.6" y="24.7">D</text>
<text x=".5" y="68.2">C</text>
<text x="276.6" y="68.2">C</text>
<text x=".5" y="111.6">B</text>
<text x="276.6" y="111.6">B</text>
<text x=".5" y="155">A</text>
<text x="276.6" y="155">A</text>
<text x="29.3" y="176.9">5</text>
<text x="84.1" y="176.9">4</text>
<text x="139" y="176.9">3</text>
<text x="193.8" y="176.9">2</text>
<text x="248.7" y="176.9">1</text>
</g>
</svg>
